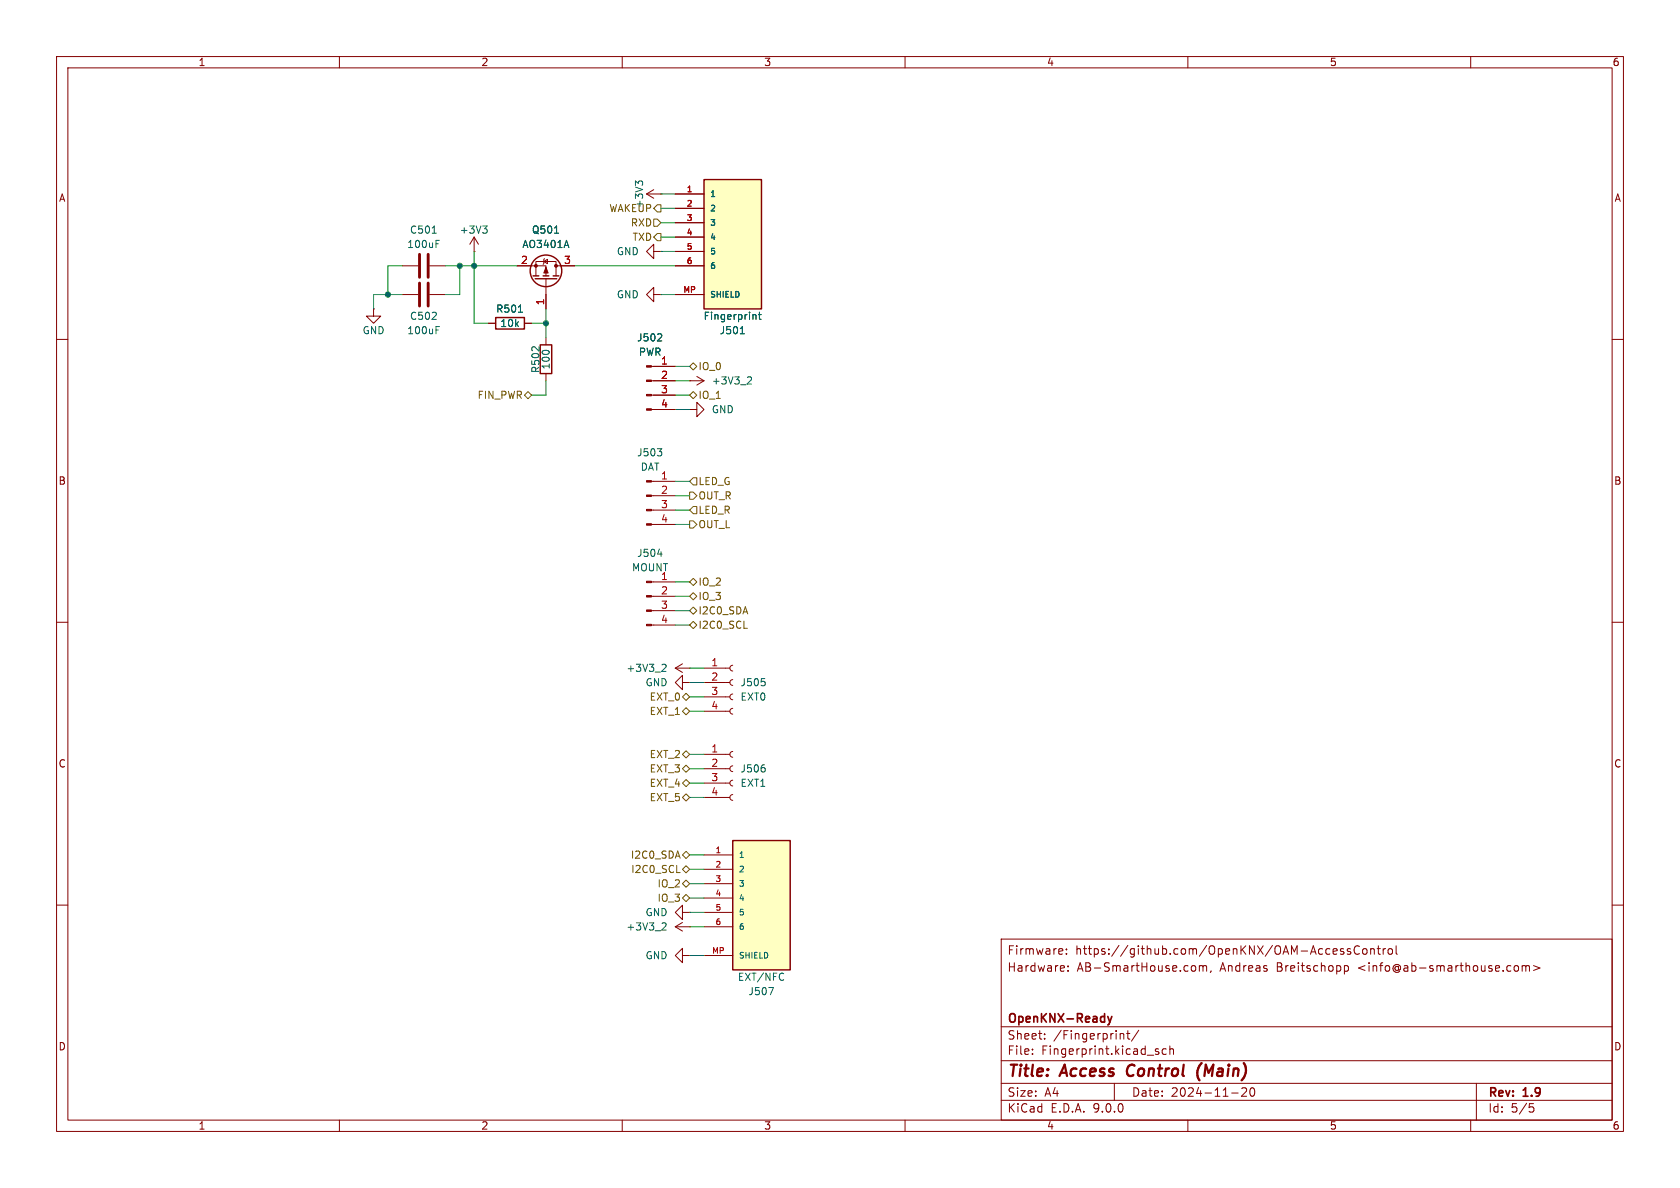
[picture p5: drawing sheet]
<svg xmlns="http://www.w3.org/2000/svg" width="297mm" height="210mm" viewBox="0 0 297 210" stroke-linecap="round" stroke-linejoin="round" font-family="sans-serif">
<g fill="none" stroke="#840000" stroke-width=".18">
<path d="M10 10h277v190h-277zM12 12h273v186h-273zM60 10v2M110 10v2M160 10v2M210 10v2M260 10v2M66 54.6v1.3h1.3l-1.3 1.3-1.2-1.3h1.2M66 54.6h.1M71.1 47h2.8M71.1 52.1h2.8M75.9 47h2.8"/>
<path d="M75.9 52.1h2.8M83.8 44.5h.1M83.8 41.9l.8 1.3M83.8 41.9l-.7 1.3M83.8 41.9v2.6M91.4 47h5.1v1.8M94.7 48.8v-2.6h3.6v2.6M96.1 46.2l.7-.4v.8zM96.3 45.7l-.2 .1v.8l-.1 .1M96.5 49.3v5.3M98.3 47h3.3M115.6 44.5v-1.3l-1.3 1.3 1.3 1.2v-1.2h1.2"/>
<path d="M115.6 52.1v-1.3l-1.3 1.3 1.3 1.2v-1.2h1.2M116.8 44.5h.1M116.8 52.1h.1M10 60h2M285 60h2M115.2 85.1h4.2M115.2 87.6h4.2M115.2 90.2h4.2M115.2 92.7h4.2M10 110h2M115.2 102.9h4.2M115.2 105.4h4.2"/>
<path d="M115.2 108h4.2M115.2 110.5h4.2M285 110h2M124.5 133.4h4.5M124.5 135.9h4.5M124.5 138.4h4.5M129.5 132.8l-.3 .2-.2 .4 .2 .3 .3 .2M129.5 135.4l-.3 .1-.2 .4 .2 .3 .3 .2M129.5 137.9l-.3 .2-.2 .3 .2 .4 .3 .1M124.5 141h4.5M129.5 140.5l-.3 .1-.2 .4 .2 .3 .3 .2M10 160h2"/>
<path d="M119.4 163.8l1.2 .8M119.4 163.8h2.5M120.6 168.9v-1.3l-1.2 1.3 1.2 1.3v-1.3h1.3M120.6 163.1l-1.2 .7M121.9 168.9h.1M121.9 163.8h.1M177 166h108v32h-108zM187.8 167.8l.1 .3-.7 .1M188.5 168.6v.1M188.5 167.8v.1M188.8 171.6v.1M188.8 170.8v.1"/>
<path d="M211.1 170.7l.3 .3v.4l-.3 .3M212 170.8l.5-.1 .2 .2M212 170.7v1M212.7 170.9l.2-.2 .3 .1 .1 .9M212.7 170.9v.8M214.1 171.6l-.1 .3M237.5 167.8l-.3-.1-.2 .2v.2l.5 .2v.3h-.5M237.7 170.8l.4-.1 .3 .3v.4l-.2 .2h-.5M237.7 170.7v1.5M238.7 167.8l-.3-.1-.2 .2v.2l.5 .2v.3h-.5M240.3 167.3a.6 .6 0 0 0-.7 0 .6 .6 0 0 0-.2 .8 .56 .56 0 0 0 .3 .5 .56 .56 0 0 0 .6 0M241 167.8l.4-.1 .3 .3v.4l-.3 .3-.4-.1-.1-.2v-.4z"/>
<path d="M242.3 167.8l.2-.1 .4 .1 .1 .9M242.3 167.7v1M243.5 167.7h.5M243.7 167.2v1.3l.3 .2M244.5 167.7v1M245 167.7l-.3 .1-.2 .2M245.5 167.8l.4-.1 .3 .3v.4l-.3 .3-.4-.1-.1-.2v-.4zM246.8 167.2v1.3l.2 .2M267.8 170.8l.4-.1 .3 .3v.4l-.3 .3-.4-.1-.1-.2v-.4zM269.1 170.8l.4-.1 .2 .2M269.1 170.7v1M269.7 170.9l.3-.2 .3 .1 .1 .9"/>
<path d="M269.7 170.9v.8M271.1 170.7l1.1 .4-1.1 .5M285 160h2M60 198v2M110 198v2M160 198v2M177 194.5h108M177 191.5h108M177 187.5h108M177 181.5h108M182.5 186.3v.1M182.5 185.5v.1"/>
<path d="M184.7 183.6v.1M184.7 182.8v.1M197 191.5v3M198.1 182.8h.5l.1 .9M199.2 182.7h.5M199.4 182.2v1.3l.3 .2M201.3 182.1l-1.3 2M204.5 185.9l.3 .1 .1 .2-.2 .2h-.3M204.5 185.4l.3 .1M206.2 185.5l-.5-.1-.2 .3v.4l.1 .2h.6M206.8 185.5l.2-.1 .4 .1 .1 .9M206.8 184.9v1.5"/>
<path d="M210 198v2M217.7 193.2h1.2M220.3 192.4v.5l-.8 .9h.9M221.1 192.4a.81 .81 0 0 0 .4 1.4l.2-.1 .1-.5-.1-.8M260 198v2M261 191.5v6.5M270.4 195.1h.7M270.5 195.7h.4l.3 .3-.2 .5-.5 .1"/>
</g>
<path d="M199.5 188.5a1.27 1.27 0 0 0 0 1.6M212.4 187.9a2.35 2.35 0 0 0-.3 3.1" fill="none" stroke="#840000" stroke-width=".4"/>
<path d="M195.8 179.7l.4 1M196.6 179.7l-.4 1M196.2 180.7l-.1 .3-.3 .2" fill="none" stroke="#840000" stroke-width=".3"/>
<path d="M74.2 45v4M74.2 50v4.1M75.7 45v4M75.7 50v4.1" fill="none" stroke="#840000" stroke-width=".51"/>
<g fill="none" stroke="#006464" stroke-width=".18">
<path d="M85.3 39.9h.8l-.4 .5M76.4 41.2h.7M77.1 43.1h.4M77.1 42.5h.6M77.1 58.3h.4M77.1 57.7h.6M85.9 40.4l.2 .3v.3l-.2 .2M98 41.2h.8M100.1 42.5l.5 1.3M116.2 79.3h.8l-.4 .5M116.9 79.9l.1 .1-.1 .5M116.3 97.9h.8"/>
<path d="M135.2 135.7l.1 .2-.1 .5M117.2 163.1l.4 .1 .2 .3-.8 .9h.8"/>
</g>
<g fill="none" stroke="#840000" stroke-width=".25">
<path d="M94.2 48.8h1M94.6 49.3h3.8M96 48.8h1M97.8 48.8h1"/>
<circle cx="96.5" cy="47.9" r="2.79"/>
</g>
<g fill="#840000" stroke="#840000" stroke-width=".18">
<path d="M96.5 47.2l.4 1.1h-.8z"/>
<path d="M114.3 102.7h.9v.3h-.9z"/>
<path d="M114.3 105.3h.9v.2h-.9z"/>
<path d="M114.3 107.8h.9v.3h-.9z"/>
<path d="M114.3 110.4h.9v.2h-.9z"/>
<path d="M114.3 85h.9v.2h-.9z"/>
<path d="M114.3 87.5h.9v.3h-.9z"/>
<path d="M114.3 90h.9v.3h-.9z"/>
<path d="M114.3 92.6h.9v.2h-.9z"/>
<circle cx="98.3" cy="47" r=".25"/>
<circle cx="94.7" cy="47" r=".25"/>
</g>
<path d="M129.5 148.6h10.2v22.9h-10.2z" fill="#ffffc2"/>
<path d="M87.6 56.1h5.1v2.1h-5.1zM95.5 61h2v5h-2zM129.5 148.6h10.2v22.9h-10.2z" fill="none" stroke="#840000" stroke-width=".25"/>
<g fill="none" stroke="#840000" stroke-width=".18">
<path d="M114.3 34.3l1.3 .8M114.3 34.3h2.5M115.6 33.5l-1.3 .8M116.8 34.3h.1M86.4 57.2h1.2M92.7 57.2h1.3M96.5 59.7v1.3M96.5 66v1.3M119.4 118.1h2.5M119.4 118.1l1.2 .8M120.6 117.3l-1.2 .8M121.9 118.1h.1"/>
<path d="M124.5 118.1h4.5M129.5 117.6l-.3 .2-.2 .3 .2 .4 .3 .1M120.6 120.7v-1.3l-1.2 1.3 1.2 1.2v-1.2h1.3M121.9 120.7h.1M124.5 120.7h4.5M124.5 123.2h4.5M124.5 125.7h4.5M129.5 120.1l-.3 .2-.2 .4 .2 .3 .3 .2M129.5 122.7l-.3 .1-.2 .4 .2 .3 .3 .2M129.5 125.2l-.3 .2-.2 .3 .2 .4 .3 .1M124.5 151.1h5M124.5 153.7h5"/>
<path d="M124.5 156.2h5M124.5 158.8h5M120.6 161.3v-1.3l-1.2 1.3 1.2 1.3v-1.3h1.3M121.9 161.3h.1M124.5 161.3h5M124.5 163.8h5M124.5 168.9h5"/>
</g>
<path d="M112.8 32.4l-.5-.4v.8M112.8 32.2l.3-.2h.3l.2 .2M91.7 55.2h.7M117.2 117.4l.4 .1 .2 .3-.8 .9h.8M134.6 120h.6M135.2 120.5l.1 .2-.1 .5M135.9 174.6h.8l-.5 1.2M138.3 172l.3 .2M138.6 173.2l-.3 .1" fill="none" stroke="#006464" stroke-width=".18"/>
<path d="M124.5 31.8h10.1v22.8h-10.1z" fill="#ffffc2"/>
<path d="M124.5 31.8h10.1v22.8h-10.1z" fill="none" stroke="#840000" stroke-width=".25"/>
<g fill="none" stroke="#840000" stroke-width=".18">
<path d="M119.4 34.3h5.1M119.4 36.8h5.1M119.4 39.4h5.1M86.4 57.2h1.2M91.4 47h2.6M92.7 57.2h1.3M96.5 52.1v2.5M99.1 47h2.5M119.4 41.9h5.1M119.4 44.5h5.1M119.4 47h5.1M119.4 52.1h5.1"/>
<path d="M115.2 67.3h4.2M115.2 64.8h4.2M115.2 69.9h4.2M115.2 72.4h4.2M121.9 72.4h1.3v-1.3l1.3 1.3-1.3 1.3v-1.3M121.9 72.4h.1M121.9 67.3h.1M121.9 67.3h2.6M123.2 66.5l1.3 .8M124.5 67.3l-1.3 .8"/>
</g>
<path d="M91.7 55.2h.7M98 41.2h.8M100.1 42.5l.5 1.3M116.9 59.1l.1 .1-.1 .3-.7 .8h.8M130.9 59h.7M133.3 55.6l.4 .2v.7M134.1 55.6h.5M134.3 55.2v1.1l.3 .2M132.3 66.6l.4 .1 .2 .3-.8 .9h.8" fill="none" stroke="#006464" stroke-width=".18"/>
<g fill="#840000" stroke="#840000" stroke-width=".18">
<path d="M114.3 64.6h.9v.3h-.9z"/>
<path d="M114.3 67.2h.9v.2h-.9z"/>
<path d="M114.3 69.7h.9v.3h-.9z"/>
<path d="M114.3 72.3h.9v.2h-.9z"/>
</g>
<g fill="none" stroke="#725600" stroke-width=".18">
<path d="M115.6 38.7h.6l.6 .7-.6 .6h-.6zM116.2 36.2h.6v1.3h-.6l-.6-.7zM116.2 41.3h.6v1.2h-.6l-.6-.6zM92.7 69.9l.6-.7 .7 .7-.7 .6zM121.9 64.8l.7-.7 .6 .7-.6 .6zM121.9 69.9l.7-.7 .6 .7-.6 .6zM121.9 85.1l.7-.6h.6v1.2h-.6zM121.9 87h.7l.6 .6-.6 .7h-.7zM121.9 92.1h.7l.6 .6-.6 .6h-.7zM122.6 89.5h.6v1.3h-.6l-.7-.6zM121.9 102.9l.7-.7 .6 .7-.6 .6zM121.9 110.5l.7-.6 .6 .6-.6 .6z"/>
<path d="M121.9 105.4l.7-.6 .6 .6-.6 .6zM121.9 108l.7-.7 .6 .7-.6 .6zM131.5 111.1h.6M120.6 138.4l.7-.6 .6 .6-.6 .7zM120.6 123.2l.7-.6 .6 .6-.6 .6zM120.6 125.7l.7-.6 .6 .6-.6 .7zM120.6 135.9l.7-.6 .6 .6-.6 .6zM120.6 133.4l.7-.7 .6 .7-.6 .6zM119.6 154.2h.6M120.6 156.2l.7-.6 .6 .6-.6 .6zM120.6 151.1l.7-.6 .6 .6-.6 .7zM120.6 141l.7-.7 .6 .7-.6 .6z"/>
<path d="M120.6 153.7l.7-.7 .6 .7-.6 .6zM120.6 158.8l.7-.7 .6 .7-.6 .6z"/>
</g>
<g fill="none" stroke="#009600" stroke-width=".18">
<path d="M116.8 36.8h2.6M116.8 34.3h2.6M116.8 39.4h2.6M71.1 52.1h-5.1v2.5M71.1 47h-2.5v5.1M78.7 47h12.7M81.3 47v5.1h-2.6M83.8 44.5v12.7h2.6M94 57.2h2.5M96.5 54.6v5.1M101.6 47h17.8M116.8 52.1h2.6"/>
<path d="M116.8 41.9h2.6M116.8 44.5h2.6M96.5 67.3v2.6h-2.5M119.4 69.9h2.5M119.4 67.3h2.5M119.4 72.4h2.5M119.4 64.8h2.5M119.4 87.6h2.5M119.4 92.7h2.5M119.4 90.2h2.5M119.4 85.1h2.5M119.4 108h2.5"/>
<path d="M119.4 105.4h2.5M119.4 102.9h2.5M119.4 110.5h2.5M121.9 118.1h2.6M121.9 138.4h2.6M121.9 120.7h2.6M121.9 123.2h2.6M121.9 125.7h2.6M121.9 135.9h2.6M121.9 133.4h2.6M121.9 151.1h2.6M121.9 141h2.6"/>
<path d="M121.9 153.7h2.6M121.9 158.8h2.6M121.9 156.2h2.6M121.9 163.8h2.6M121.9 168.9h2.6M121.9 161.3h2.6"/>
</g>
<g fill="#009600" stroke="#009600" stroke-width=".18">
<circle cx="68.6" cy="52.1" r=".46"/>
<circle cx="96.5" cy="57.2" r=".46"/>
<circle cx="81.3" cy="47" r=".46"/>
<circle cx="83.8" cy="47" r=".46"/>
</g>
<g font-size="2.8" fill="#840000">
<text x="178" y="190.9">Title:</text>
<text x="187.7" y="190.9">Access</text>
<text x="200.1" y="190.9">Control</text>
<text x="213.3" y="190.9">(Main)</text>
</g>
<g font-size="2.1" fill="#840000">
<text x="178" y="172">Hardware:</text>
<text x="178" y="169">Firmware:</text>
<text x="190.1" y="169">https://github.com/OpenKNX/OAM-AccessControl</text>
<text x="190.4" y="172">AB-SmartHouse.com,</text>
<text x="215.7" y="172">Andreas</text>
<text x="225.8" y="172">Breitschopp</text>
<text x="240.3" y="172">&lt;info@ab-smarthouse.com&gt;</text>
<text x="178" y="184">Sheet:</text>
<text x="178" y="181.2">OpenKNX-Ready</text>
<text x="186.2" y="184">/Fingerprint/</text>
<text x="178" y="186.7">File:</text>
<text x="184.1" y="186.7">Fingerprint.kicad_sch</text>
<text x="178" y="196.9">KiCad</text>
<text x="178" y="194.1">Size:</text>
<text x="184.7" y="194.1">A4</text>
<text x="185.7" y="196.9">E.D.A.</text>
<text x="193.3" y="196.9">9.0.0</text>
<text x="200" y="194.1">Date:</text>
<text x="207" y="194.1">2024-11-20</text>
<text x="263" y="194.3">Rev:</text>
<text x="263" y="196.9">Id:</text>
<text x="267.1" y="196.9">5/5</text>
<text x="269.4" y="194.3">1.9</text>
</g>
<g font-size="1.8" fill="#840000">
<text x="35" y="11.9">1</text>
<text x="85" y="11.9">2</text>
<text x="135" y="11.9">3</text>
<text x="185" y="11.9">4</text>
<text x="235" y="11.9">5</text>
<text x="285" y="11.9">6</text>
<text x="10.3" y="35.9">A</text>
<text x="285.3" y="35.9">A</text>
<text x="10.3" y="85.9">B</text>
<text x="285.3" y="85.9">B</text>
<text x="10.3" y="135.9">C</text>
<text x="285.3" y="135.9">C</text>
<text x="10.3" y="185.9">D</text>
<text x="285.3" y="185.9">D</text>
<text x="35" y="199.9">1</text>
<text x="85" y="199.9">2</text>
<text x="135" y="199.9">3</text>
<text x="185" y="199.9">4</text>
<text x="235" y="199.9">5</text>
<text x="285" y="199.9">6</text>
</g>
<g font-size="1.8" fill="#006464">
<text x="72.4" y="41.5">C501</text>
<text x="81.2" y="41.5">+3V3</text>
<text x="93.9" y="41.5">Q501</text>
<text x="71.9" y="44">100uF</text>
<text x="92.2" y="44">AO3401A</text>
<text x="108.9" y="45.3">GND</text>
<text x="108.9" y="52.9">GND</text>
<text x="64" y="59.3">GND</text>
<text x="71.9" y="59.3">100uF</text>
<text x="72.4" y="56.7">C502</text>
<text x="87.6" y="55.5">R501</text>
<text x="88.3" y="58">10k</text>
<text x="124.3" y="56.7">Fingerprint</text>
<text x="127.1" y="59.3">J501</text>
<text x="97.4" y="65.4" transform="rotate(-90 97.4 65.4)">100</text>
<text x="112.5" y="60.6">J502</text>
<text x="112.8" y="63.1">PWR</text>
<text x="95.6" y="66.1" transform="rotate(-90 95.6 66.1)">R502</text>
<text x="125.7" y="68.2">+3V3_2</text>
<text x="125.7" y="73.3">GND</text>
<text x="112.5" y="80.9">J503</text>
<text x="113.2" y="83.4">DAT</text>
<text x="111.6" y="101.2">MOUNT</text>
<text x="112.5" y="98.7">J504</text>
<text x="110.6" y="119">+3V3_2</text>
<text x="114" y="121.5">GND</text>
<text x="130.8" y="121.5">J505</text>
<text x="130.8" y="124.1">EXT0</text>
<text x="130.8" y="136.8">J506</text>
<text x="130.8" y="139.3">EXT1</text>
<text x="110.6" y="164.7">+3V3_2</text>
<text x="114" y="162.2">GND</text>
<text x="114" y="169.8">GND</text>
<text x="130.3" y="173.6">EXT/NFC</text>
<text x="132.2" y="176.1">J507</text>
</g>
<g font-size="1.8" fill="#725600">
<text x="107.6" y="37.7">WAKEUP</text>
<text x="111.4" y="40.2">RXD</text>
<text x="113.9" y="36.9" transform="rotate(-90 113.9 36.9)">+3V3</text>
<text x="111.7" y="42.8">TXD</text>
<text x="123.4" y="65.6">IO_0</text>
<text x="84.3" y="70.7">FIN_PWR</text>
<text x="123.4" y="70.7">IO_1</text>
<text x="123.4" y="86">LED_G</text>
<text x="123.4" y="88.5">OUT_R</text>
<text x="123.4" y="91">LED_R</text>
<text x="123.4" y="93.6">OUT_L</text>
<text x="123.4" y="103.7">IO_2</text>
<text x="123.4" y="106.3">IO_3</text>
<text x="123.4" y="111.4">I2C0_SCL</text>
<text x="123.4" y="108.8">I2C0_SDA</text>
<text x="114.8" y="124.1">EXT_0</text>
<text x="114.8" y="126.6">EXT_1</text>
<text x="114.8" y="136.8">EXT_3</text>
<text x="114.8" y="134.2">EXT_2</text>
<text x="114.8" y="139.3">EXT_4</text>
<text x="114.8" y="141.8">EXT_5</text>
<text x="111.4" y="152">I2C0_SDA</text>
<text x="111.5" y="154.5">I2C0_SCL</text>
<text x="116.1" y="157.1">IO_2</text>
<text x="116.1" y="159.6">IO_3</text>
</g>
<g font-size="1.8" fill="#a90000">
<text x="92" y="46.7">2</text>
<text x="99.6" y="46.7">3</text>
<text x="96.3" y="54" transform="rotate(-90 96.3 54)">1</text>
<text x="116.8" y="64.5">1</text>
<text x="116.8" y="67.1">2</text>
<text x="116.8" y="69.6">3</text>
<text x="116.8" y="72.1">4</text>
<text x="116.8" y="84.8">1</text>
<text x="116.8" y="87.4">2</text>
<text x="116.8" y="89.9">3</text>
<text x="116.8" y="92.5">4</text>
<text x="116.8" y="102.6">1</text>
<text x="116.8" y="105.2">2</text>
<text x="116.8" y="107.7">3</text>
<text x="116.8" y="110.2">4</text>
<text x="125.7" y="117.9">1</text>
<text x="125.7" y="120.4">2</text>
<text x="125.7" y="122.9">3</text>
<text x="125.7" y="125.5">4</text>
<text x="125.7" y="133.1">1</text>
<text x="125.7" y="135.6">2</text>
<text x="125.7" y="138.2">3</text>
<text x="125.7" y="140.7">4</text>
</g>
<g font-size="1.4" fill="#a90000">
<text x="121.3" y="34">1</text>
<text x="121.3" y="36.6">2</text>
<text x="121.3" y="39.1">3</text>
<text x="121.3" y="41.7">4</text>
<text x="121.3" y="44.2">5</text>
<text x="121.3" y="46.7">6</text>
<text x="120.7" y="51.8">MP</text>
<text x="126.4" y="150.9">1</text>
<text x="126.4" y="153.4">2</text>
<text x="126.4" y="156">3</text>
<text x="126.4" y="158.5">4</text>
<text x="126.4" y="161">5</text>
<text x="126.4" y="163.6">6</text>
<text x="125.8" y="168.7">MP</text>
</g>
<g font-size="1.4" fill="#006464">
<text x="125.5" y="35">1</text>
<text x="125.5" y="37.6">2</text>
<text x="125.5" y="40.1">3</text>
<text x="125.5" y="42.6">4</text>
<text x="125.5" y="45.2">5</text>
<text x="125.5" y="47.7">6</text>
<text x="125.5" y="52.8">SHIELD</text>
<text x="130.6" y="151.9">1</text>
<text x="130.6" y="154.4">2</text>
<text x="130.6" y="156.9">3</text>
<text x="130.6" y="159.5">4</text>
<text x="130.6" y="162">5</text>
<text x="130.6" y="164.6">6</text>
<text x="130.6" y="169.6">SHIELD</text>
</g>
</svg>
